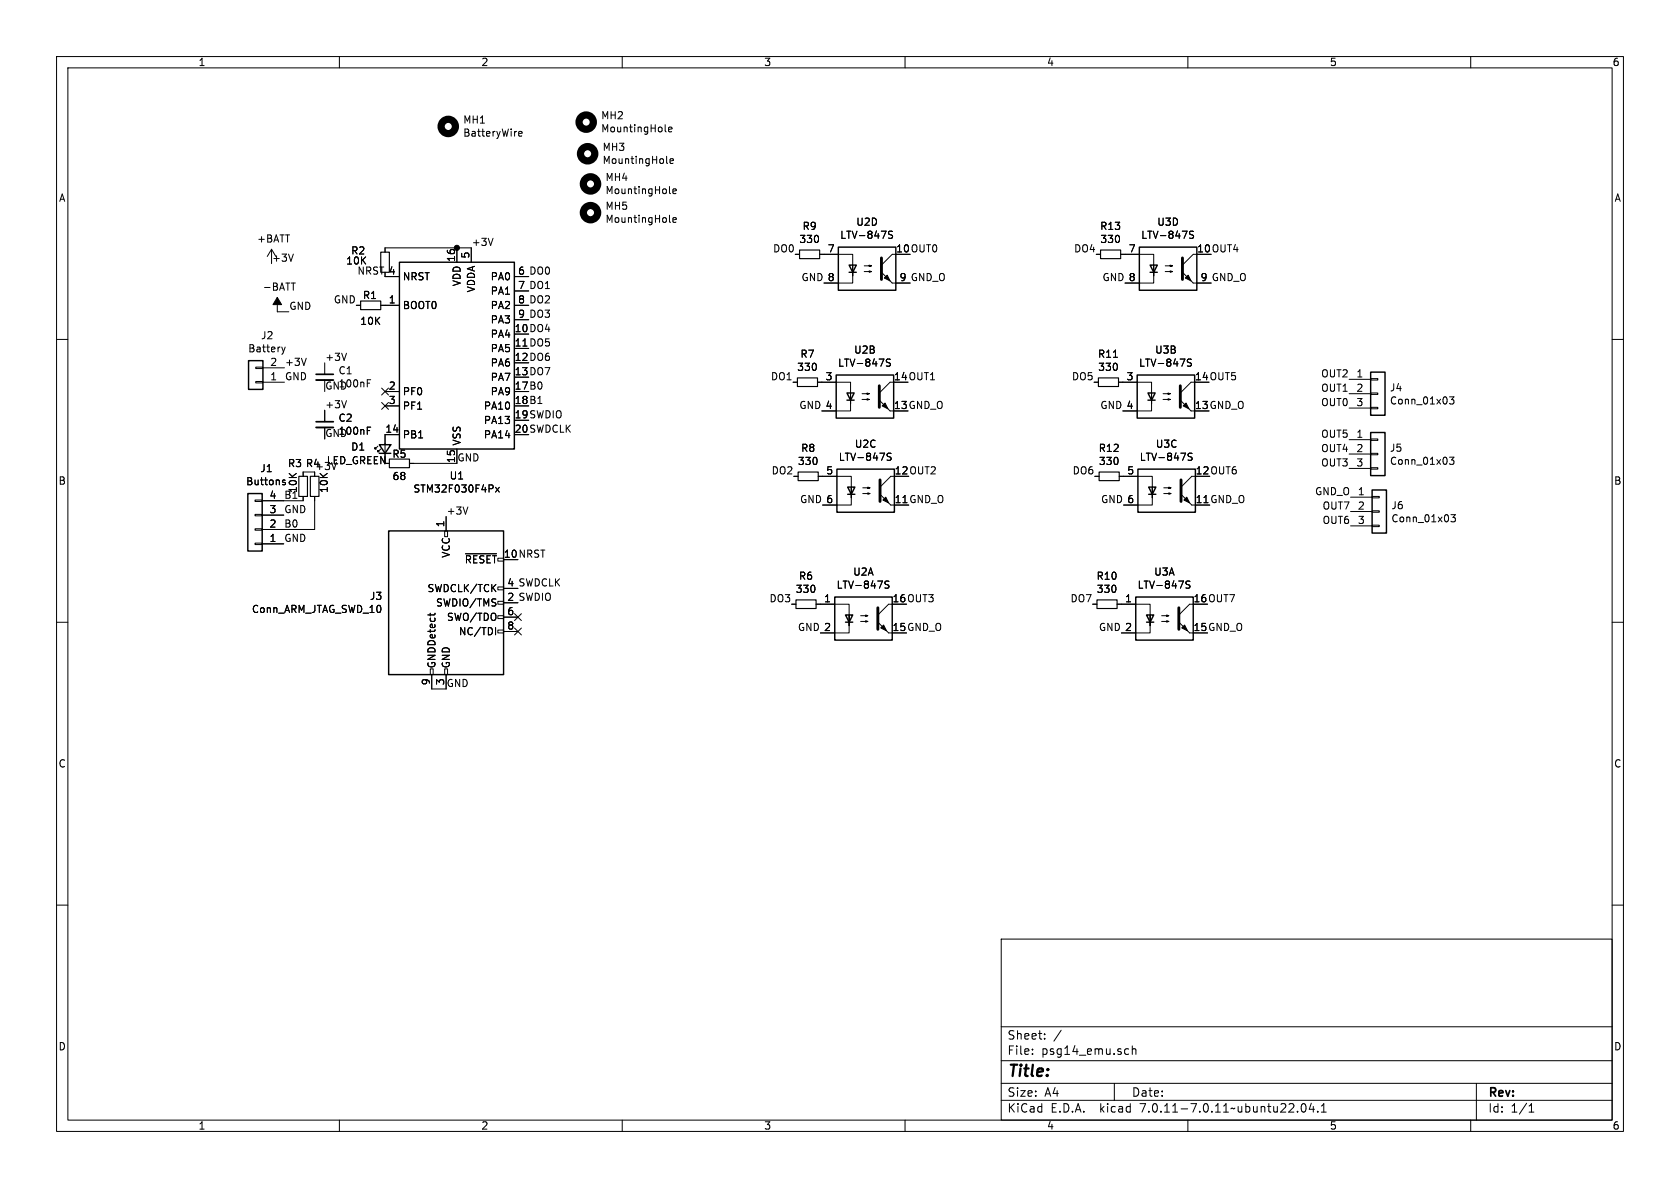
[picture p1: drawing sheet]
<svg xmlns="http://www.w3.org/2000/svg" width="297mm" height="210mm" viewBox="0 0 297 210" stroke-linecap="round" stroke-linejoin="round" font-family="sans-serif">
<g fill="none" stroke="#000" stroke-width=".18">
<path d="M10 10h277v190h-277zM12 12h273v186h-273zM60 10v2M110 10v2M160 10v2M210 10v2M260 10v2M91.7 23.7l.6-.2-.1-.2-.3-.1-.2 .2 .1 .6h.4M117.6 23.1l.2 .2M117.8 28.7l.2 .2M118.2 22.9l.6-.1-.1-.3h-.3l-.2 .1 .1 .7h.4M118.4 34.1l.1 .1"/>
<path d="M118.4 39.1l.1 .2M118.5 28.5l.6-.1-.1-.3h-.4l-.1 .1v.6h.5M119 33.8l.6-.1-.1-.3h-.4l-.1 .2v.6h.5M119 38.9l.6-.1-.1-.3h-.4l-.1 .1v.7h.5M10 60h2M48 44.1l-.8 1.2M48 44.1v2.5M48 44.1l.8 1.2M49 52.6v2.5h2.1M51.5 50h.7M51.9 44.9l-.5 1.3M63 54h.8"/>
<path d="M67.3 54h3.3M68.1 44.6v-.8h15.2v2.6M68.1 48.9h2.5M80.8 43.8v2.6M87.2 42.1l-.5 1.3M90.9 54h2.6M90.9 48.9h2.6M90.9 51.4h2.6M90.9 56.5h2.6M140.6 45h.8M144.9 45h5.8v3.8v-1.9M150.7 48.1v1.9h-5"/>
<path d="M152.8 48h1.3l-.4 .1v-.2l.4 .1M152.8 47h1.3l-.4 .1v-.2l.4 .1M157.7 50h3.2M157.8 40.9h-.5l-.2 .1v.3l.6 .3 .1 .3-.2 .2h-.5M158.4 45h-.7l-1.9 1.9M193.8 45h.8M198.1 45h5.9v3.8v-1.9M204 48.1v1.9h-5.1M206 48h1.3l-.4 .1v-.2l.4 .1M206 47h1.3l-.4 .1v-.2l.4 .1M210.9 50h3.2M211 40.9h-.5l-.2 .1v.3l.6 .3 .1 .3-.2 .2h-.5"/>
<path d="M211.6 45h-.7l-1.9 1.9M285 60h2M45.2 64.9h1.3v.3h-1.3zM45.2 67.4h1.3v.3h-1.3zM46.5 67.6h3.8M46.5 65h3.8M49.8 61.4l.3 .8M50.1 62.2l-.2 .4M50.4 61.4l-.3 .8M54.1 63.3l-.4 1.3M57.4 64.1v2.1M57.4 72.5v2"/>
<path d="M61.3 70.8l-.5 1.3M61.3 62.4l-.5 1.3M64.9 67.7h.5M64.9 67.1h.6M64.9 76.1h.5M64.9 75.5h.6M66.8 78.9l-.5 .5v-.3v.3h.2M67.3 79.4l-.5 .5v-.3v.3h.3M67.5 71.1l1.2 1.3M67.5 68.6l1.2 1.2M68.1 69.2h2.5M68.1 71.8h2.5"/>
<path d="M68.7 71.1l-1.2 1.3M68.7 68.6l-1.2 1.2M70.6 76.8h-2.5v5.1M80.8 79.4v2.5h-8.4M140.2 67.6h.8M144.5 67.6h5.9v3.8v-1.9M150.4 70.7v1.9h-5.1M152.4 70.6h1.3l-.4 .1v-.2l.4 .1M152.4 69.6h1.3l-.4 .1v-.2l.4 .1M157.4 72.6h.6M157.4 63.5h-.5l-.2 .1v.4l.6 .2 .1 .3-.2 .2h-.5M158 67.6h-.6l-2 1.9"/>
<path d="M193.4 67.6h.8M196.8 63.2h.8M197.7 67.6h5.9v3.8v-1.9M203.6 70.7v1.9h-5.1M205.6 70.6h1.3l-.4 .1v-.2l.4 .1M205.6 69.6h1.3l-.4 .1v-.2l.4 .1M210.6 72.6h.6M210.6 63.5h-.5l-.2 .2 .1 .3 .6 .3v.3l-.2 .1h-.5M211.2 67.6h-.6l-1.9 1.9M238.5 77.7h3.8M238.5 67.1h3.8M238.5 69.6h3.8"/>
<path d="M238.5 72.1h3.8M242.3 77.6h1.3v.3h-1.3zM242.3 72h1.3v.3h-1.3zM242.3 69.5h1.3v.2h-1.3zM242.3 66.9h1.3v.3h-1.3zM256.3 70.1h.7l-.4 .5 .4 .2v.5l-.2 .1-.5-.1M45.1 88.4h1.3v.2h-1.3zM45.1 90.9h1.3v.3h-1.3zM45.1 93.5h1.3v.2h-1.3zM45.1 96h1.3v.3h-1.3zM46.4 96.1h3.8M46.4 91.1h3.8"/>
<path d="M49.9 85.1l.6 .4-.2 .2-.4-.1M50.4 84.9l-.3-.1-.2 .2M53.6 87.8v.7h-7.2M53.6 83.4v.8M55.6 87.8v5.8h-9.2M55.6 83.4v.8M78.6 93.9h.5v1h-.5zM78.9 91.3v2.6M82.3 97.9h5.5M82.7 89.6l-.4 1.3M87.6 86.1l.7 .9M88.3 86.1l-.7 .9"/>
<path d="M140.3 84.2h.8M144.7 84.2h5.8v3.8v-1.9M150.5 87.4v1.9h-5.1M152.5 87.2h1.3l-.4 .2v-.3l.4 .1M152.5 86.2h1.3l-.4 .2v-.3l.4 .1M157.5 89.3h.6M157.5 80.2l-.4-.1-.2 .1v.4l.5 .2 .1 .3-.2 .3-.5-.1M158.1 84.2h-.6l-1.9 1.9M193.5 84.2h.8M197.9 84.2h5.8v3.8v-1.9M203.7 87.4v1.9h-5.1M205.7 87.2h1.3l-.4 .2v-.3l.4 .1"/>
<path d="M205.7 86.2h1.3l-.4 .2v-.3l.4 .1M210.7 89.3h.6M210.8 80.2l-.5-.1-.3 .2 .1 .4 .6 .2v.4l-.2 .1-.5-.1M211.3 84.2h-.6l-1.9 1.9M238.5 80.3h3.8M238.5 82.8h3.8M238.8 87.9h3.8M238.8 90.4h3.8M238.8 93h3.8M242.3 82.7h1.3v.2h-1.3zM242.3 80.1h1.3v.3h-1.3zM242.6 92.8h1.2v.3h-1.2z"/>
<path d="M242.6 90.3h1.2v.3h-1.2zM242.6 87.8h1.2v.2h-1.2zM256.3 80.8h.7l-.4 .5 .4 .1v.6l-.2 .1-.5-.1M256.5 91h.8l-.4 .5 .3 .1v.5l-.1 .1-.6-.1M10 110h2M76.1 108.4v.5M76.1 118.2h.5v1.1h-.5zM76.3 119.3v2.5h2.6v-2.5M76.9 108.4l-.1 .2M78.6 118.2h.5v1.1h-.5zM87.6 110.9v1.3M88 103.8h1v.5h-1z"/>
<path d="M88 108.8h1v.5h-1zM88 106.3h1v.5h-1zM88 111.4h1v.5h-1zM89 109.1h2.6M89 111.6h2.6M91 111l1.2 1.2M91 108.5l1.2 1.2M92.2 111l-1.2 1.2M92.2 108.5l-1.2 1.2M140 106.8h.7M144.3 106.8h5.8v3.8v-1.9M150.1 110v1.9h-5.1"/>
<path d="M152.1 109.9h1.3l-.4 .1v-.3l.4 .2M152.1 108.8h1.3l-.4 .2v-.3l.4 .1M157.1 111.9h.6M157.2 102.8l-.5-.1-.2 .1v.4l.5 .2 .2 .3-.3 .3-.5-.1M157.7 106.8h-.6l-1.9 1.9M193.2 106.8h.7M197.5 106.8h5.8v3.8v-1.9M203.3 110v1.9h-5.1M205.4 109.9h1.2l-.4 .1v-.3l.4 .2M205.4 108.8h1.2l-.4 .2v-.3l.4 .1M210.3 111.9h.6M210.4 102.8l-.5-.1-.3 .3 .2 .3 .5 .2v.4l-.2 .1-.5-.1"/>
<path d="M210.9 106.8h-.6l-1.9 1.9M285 110h2M10 160h2M285 160h2M177 166h108v32h-108zM60 198v2M110 198v2M160 198v2M177 194.5h108M177 191.5h108M177 187.5h108M177 181.5h108"/>
<path d="M182.5 186.3v.1M182.5 185.5v.1M184.7 183.6v.1M184.7 182.8v.1M187.6 182.1l-1.3 2M197 191.5v3M199.4 185.4l.1 .1M199.5 186.3l-.1 .1M200.2 184.9v1.5M200.2 185.5l.2-.1 .3 .1 .1 .9M210 198v2M229.4 196.5v.1"/>
<path d="M230.2 195.2l.2-.1a.81 .81 0 0 1 .6 .6 .81 .81 0 0 1-.3 .8l-.2 .1a.81 .81 0 0 1-.3-1.4zM231.8 195l-.3 1.1h.9M232.2 195.6v1M233 196.5v.1M233.6 196.6h.9M233.6 195.5l.4-.4v1.5M260 198v2M261 191.5v6.5M270.3 196.6h.9M270.3 195.5l.4-.4v1.5"/>
</g>
<g fill="none" stroke="#000" stroke-width="1.3">
<circle cx="79.2" cy="22.4" r="1.27"/>
<circle cx="103.6" cy="21.6" r="1.27"/>
<circle cx="103.9" cy="27.2" r="1.27"/>
<circle cx="104.4" cy="37.6" r="1.27"/>
<circle cx="104.4" cy="32.5" r="1.27"/>
</g>
<g fill="none" stroke="#000" stroke-width=".25">
<path d="M70.6 46.4h20.3v33h-20.3zM148.2 43.7h10.2v7.6h-10.2zM150.1 46.9h1.3l-.7 1.2zM150.1 48.1h1.3M201.4 43.7h10.2v7.6h-10.2zM203.3 46.9h1.3l-.6 1.2zM203.3 48.1h1.3M43.9 63.8h2.6v5h-2.6zM67.1 78.6h2l-1 1.5zM147.8 66.3h10.2v7.6h-10.2zM149.7 69.5h1.3l-.6 1.2zM149.7 70.7h1.3"/>
<path d="M201 66.3h10.2v7.6h-10.2zM202.9 69.5h1.3l-.6 1.2zM202.9 70.7h1.3M242.3 76.5h2.6v7.6h-2.6zM242.3 65.8h2.6v7.6h-2.6zM43.8 87.2h2.6v10.2h-2.6zM67.1 80.1h2M68.7 93.9h20.3v25.4h-20.3zM148 82.9h10.1v7.7h-10.1zM149.9 86.1h1.2l-.6 1.3zM149.9 87.4h1.2M201.2 82.9h10.1v7.7h-10.1z"/>
<path d="M203.1 86.1h1.2l-.6 1.3zM203.1 87.4h1.2M242.6 86.6h2.5v7.6h-2.5zM147.6 105.5h10.1v7.7h-10.1zM149.5 108.7h1.2l-.6 1.3zM149.5 110h1.2M200.8 105.5h10.1v7.7h-10.1zM202.7 108.7h1.3l-.7 1.3zM202.7 110h1.3"/>
</g>
<g fill="none" stroke="#000" stroke-width=".2">
<path d="M63.8 53.2h3.5v1.5h-3.5zM67.3 44.6h1.5v3.5h-1.5zM141.4 44.2h3.5v1.5h-3.5zM194.6 44.2h3.5v1.5h-3.5zM141 66.8h3.5v1.5h-3.5zM194.2 66.8h3.5v1.5h-3.5zM52.8 84.2h1.6v3.6h-1.6zM54.9 84.2h1.5v3.6h-1.5zM68.8 81.2h3.6v1.5h-3.6zM141.1 83.4h3.6v1.6h-3.6zM194.3 83.4h3.6v1.6h-3.6zM140.7 106h3.6v1.6h-3.6z"/>
<path d="M193.9 106h3.6v1.6h-3.6z"/>
</g>
<g fill="#000" stroke="#000" stroke-width=".18">
<path d="M49 52.6l.8 1.2h-1.5zM156.3 49.1l.5-.5 .6 1.1zM155.8 48.1l1.9 1.9zM209.5 49.1l.6-.5 .5 1.1zM209 48.1l1.9 1.9zM156 71.8l.5-.6 .5 1.1zM155.4 70.7l2 1.9zM209.2 71.8l.5-.6 .5 1.1zM208.7 70.7l1.9 1.9zM156.1 88.4l.5-.5 .5 1zM155.6 87.4l1.9 1.9zM209.3 88.4l.5-.5 .5 1z"/>
<path d="M208.8 87.4l1.9 1.9zM155.7 111l.5-.5 .5 1zM155.2 110l1.9 1.9zM208.9 111l.5-.5 .5 1zM208.4 110l1.9 1.9z"/>
<circle cx="80.8" cy="43.8" r=".46"/>
</g>
<path d="M155.8 45.6v3.8M209 45.6v3.8M155.4 68.2v3.8M208.7 68.2v3.8M155.6 84.8v3.8M208.8 84.8v3.8M155.2 107.4v3.9M208.4 107.4v3.9" fill="none" stroke="#000" stroke-width=".51"/>
<path d="M55.9 67.2h3M55.9 75.6h3" fill="none" stroke="#000" stroke-width=".33"/>
<path d="M55.9 66.2h3M55.9 74.5h3" fill="none" stroke="#000" stroke-width=".3"/>
<text font-size="2.8" x="178" y="190.9">Title:</text>
<g font-size="2.1">
<text x="178" y="184">Sheet:</text>
<text x="178" y="186.7">File:</text>
<text x="184.1" y="186.7">psg14_emu.sch</text>
<text x="178" y="196.9">KiCad</text>
<text x="178" y="194.1">Size:</text>
<text x="184.7" y="194.1">A4</text>
<text x="185.7" y="196.9">E.D.A.</text>
<text x="194.6" y="196.9">kicad</text>
<text x="200" y="194.1">Date:</text>
<text x="201.8" y="196.9">7.0.11-7.0.11~ubuntu22.04.1</text>
<text x="263" y="194.3">Rev:</text>
<text x="263" y="196.9">Id:</text>
<text x="267.1" y="196.9">1/1</text>
</g>
<g font-size="1.8">
<text x="35" y="11.9">1</text>
<text x="85" y="11.9">2</text>
<text x="135" y="11.9">3</text>
<text x="185" y="11.9">4</text>
<text x="235" y="11.9">5</text>
<text x="285" y="11.9">6</text>
<text x="81.8" y="22">MH1</text>
<text x="106.2" y="21.3">MH2</text>
<text x="106.2" y="23.6">MountingHole</text>
<text x="81.8" y="24.4">BatteryWire</text>
<text x="106.4" y="26.9">MH3</text>
<text x="106.4" y="29.2">MountingHole</text>
<text x="10.3" y="35.9">A</text>
<text x="106.9" y="32.2">MH4</text>
<text x="106.9" y="34.5">MountingHole</text>
<text x="285.3" y="35.9">A</text>
<text x="106.9" y="37.3">MH5</text>
<text x="106.9" y="39.6">MountingHole</text>
<text x="141.8" y="40.8">R9</text>
<text x="151.3" y="40.1">U2D</text>
<text x="194.4" y="40.8">R13</text>
<text x="204.5" y="40.1">U3D</text>
<text x="45.4" y="43.1">+BATT</text>
<text x="48" y="46.3">+3V</text>
<text x="61.1" y="47">10K</text>
<text x="62" y="45.2">R2</text>
<text x="80.5" y="46.4" transform="rotate(-90 80.5 46.4)">16</text>
<text x="83.1" y="45.8" transform="rotate(-90 83.1 45.8)">5</text>
<text x="83.3" y="43.6">+3V</text>
<text x="136.6" y="44.7">DO0</text>
<text x="141.2" y="43.2">330</text>
<text x="146.2" y="44.7">7</text>
<text x="148.4" y="42.4">LTV-847S</text>
<text x="158.3" y="44.7">10 OUT0</text>
<text x="158.3" y="44.7">10</text>
<text x="189.8" y="44.7">DO4</text>
<text x="194.4" y="43.2">330</text>
<text x="199.4" y="44.7">7</text>
<text x="201.7" y="42.4">LTV-847S</text>
<text x="211.5" y="44.7">10 OUT4</text>
<text x="211.5" y="44.7">10</text>
<text x="46.4" y="51.6">-BATT</text>
<text x="58.9" y="53.7">GND</text>
<text x="63.1" y="48.6">NRST 4</text>
<text x="64.1" y="53.1">R1</text>
<text x="68.6" y="53.7">1</text>
<text x="68.6" y="48.6">4</text>
<text x="71.1" y="49.8">NRST</text>
<text x="81.6" y="50.7" transform="rotate(-90 81.6 50.7)">VDD</text>
<text x="84.2" y="51.8" transform="rotate(-90 84.2 51.8)">VDDA</text>
<text x="86.7" y="49.8">PA0</text>
<text x="86.7" y="52.3">PA1</text>
<text x="91.5" y="48.6">6 DO0</text>
<text x="91.5" y="51.2">7 DO1</text>
<text x="91.5" y="53.7">8 DO2</text>
<text x="91.5" y="48.6">6</text>
<text x="91.5" y="51.2">7</text>
<text x="91.5" y="53.7">8</text>
<text x="141.6" y="49.8">GND 8</text>
<text x="146.2" y="49.8">8</text>
<text x="158.9" y="49.8">9 GND_O</text>
<text x="158.9" y="49.8">9</text>
<text x="194.8" y="49.8">GND 8</text>
<text x="199.4" y="49.8">8</text>
<text x="212.1" y="49.8">9 GND_O</text>
<text x="212.1" y="49.8">9</text>
<text x="51.1" y="54.9">GND</text>
<text x="63.6" y="57.6">10K</text>
<text x="71.1" y="54.8">BOOT0</text>
<text x="86.7" y="59.9">PA4</text>
<text x="86.7" y="54.8">PA2</text>
<text x="86.7" y="57.4">PA3</text>
<text x="90.9" y="58.8">10 DO4</text>
<text x="90.9" y="58.8">10</text>
<text x="91.5" y="56.3">9 DO3</text>
<text x="91.5" y="56.3">9</text>
<text x="43.8" y="62.5">Battery</text>
<text x="46.1" y="60.2">J2</text>
<text x="47.7" y="64.8">2</text>
<text x="50.3" y="64.8">+3V</text>
<text x="57.4" y="63.9">+3V</text>
<text x="86.7" y="62.5">PA5</text>
<text x="86.7" y="65">PA6</text>
<text x="90.9" y="61.3">11 DO5</text>
<text x="90.9" y="63.9">12 DO6</text>
<text x="90.9" y="61.3">11</text>
<text x="90.9" y="63.9">12</text>
<text x="140.8" y="65.8">330</text>
<text x="141.4" y="63.4">R7</text>
<text x="148.1" y="65">LTV-847S</text>
<text x="150.9" y="62.7">U2B</text>
<text x="194" y="63.4">R11</text>
<text x="194" y="65.8">330</text>
<text x="201.3" y="65">LTV-847S</text>
<text x="204.1" y="62.7">U3B</text>
<text x="47.7" y="67.3">1</text>
<text x="50.3" y="67.3">GND</text>
<text x="57.4" y="69">GND</text>
<text x="59.8" y="66.4">C1</text>
<text x="59.8" y="68.7">100nF</text>
<text x="68.6" y="69">2</text>
<text x="68.6" y="71.5">3</text>
<text x="71.1" y="70.1">PF0</text>
<text x="86.7" y="67.5">PA7</text>
<text x="86.7" y="70.1">PA9</text>
<text x="90.9" y="66.4">13 DO7</text>
<text x="90.9" y="69">17 B0</text>
<text x="90.9" y="71.5">18 B1</text>
<text x="90.9" y="66.4">13</text>
<text x="90.9" y="69">17</text>
<text x="90.9" y="71.5">18</text>
<text x="136.2" y="67.3">DO1</text>
<text x="145.9" y="67.3">3</text>
<text x="157.9" y="67.3">14 OUT1</text>
<text x="157.9" y="67.3">14</text>
<text x="189.4" y="67.3">DO5</text>
<text x="199.1" y="67.3">3</text>
<text x="211.2" y="67.3">14 OUT5</text>
<text x="211.2" y="67.3">14</text>
<text x="233.5" y="66.8">OUT2</text>
<text x="233.5" y="71.9">OUT0</text>
<text x="233.5" y="69.3">OUT1</text>
<text x="239.7" y="66.8">1</text>
<text x="239.7" y="69.3">2</text>
<text x="239.7" y="71.9">3</text>
<text x="245.6" y="69.4">J4</text>
<text x="245.6" y="71.7">Conn_01x03</text>
<text x="57.4" y="72.3">+3V</text>
<text x="57.4" y="77.3">GND</text>
<text x="59.8" y="74.8">C2</text>
<text x="59.8" y="77.1">100nF</text>
<text x="68" y="76.6">14</text>
<text x="71.1" y="77.7">PB1</text>
<text x="71.1" y="72.6">PF1</text>
<text x="85.4" y="72.6">PA10</text>
<text x="85.4" y="75.2">PA13</text>
<text x="85.4" y="77.7">PA14</text>
<text x="90.9" y="74">19 SWDIO</text>
<text x="90.9" y="76.6">20 SWDCLK</text>
<text x="90.9" y="74">19</text>
<text x="90.9" y="76.6">20</text>
<text x="141.2" y="72.4">GND 4</text>
<text x="145.9" y="72.4">4</text>
<text x="157.9" y="72.4">13 GND_O</text>
<text x="157.9" y="72.4">13</text>
<text x="194.4" y="72.4">GND 4</text>
<text x="199.1" y="72.4">4</text>
<text x="211.2" y="72.4">13 GND_O</text>
<text x="211.2" y="72.4">13</text>
<text x="233.5" y="77.5">OUT5</text>
<text x="239.7" y="77.5">1</text>
<text x="45.9" y="83.7">J1</text>
<text x="50.8" y="82.8">R3 R4+3V</text>
<text x="50.8" y="82.8">R3 R4</text>
<text x="57.7" y="82.3">LED_GREEN</text>
<text x="62" y="79.9">D1</text>
<text x="69.3" y="81.1">R5</text>
<text x="80.5" y="82" transform="rotate(-90 80.5 82)">15</text>
<text x="80.8" y="81.7">GND</text>
<text x="81.6" y="78.9" transform="rotate(-90 81.6 78.9)">VSS</text>
<text x="136.3" y="83.9">DO2</text>
<text x="141" y="82.4">330</text>
<text x="141.5" y="80.1">R8</text>
<text x="146" y="83.9">5</text>
<text x="148.2" y="81.7">LTV-847S</text>
<text x="151" y="79.3">U2C</text>
<text x="158.1" y="83.9">12 OUT2</text>
<text x="158.1" y="83.9">12</text>
<text x="189.5" y="83.9">DO6</text>
<text x="194.1" y="80.1">R12</text>
<text x="194.2" y="82.4">330</text>
<text x="199.2" y="83.9">5</text>
<text x="201.4" y="81.7">LTV-847S</text>
<text x="204.2" y="79.3">U3C</text>
<text x="211.3" y="83.9">12 OUT6</text>
<text x="211.3" y="83.9">12</text>
<text x="233.5" y="82.5">OUT3</text>
<text x="233.5" y="80">OUT4</text>
<text x="239.7" y="80">2</text>
<text x="239.7" y="82.6">3</text>
<text x="245.6" y="80.1">J5</text>
<text x="245.6" y="82.4">Conn_01x03</text>
<text x="10.3" y="85.9">B</text>
<text x="43.4" y="86">Buttons</text>
<text x="47.6" y="88.3">4</text>
<text x="50.2" y="88.3">B1</text>
<text x="52.7" y="87.2" transform="rotate(-90 52.7 87.2)">10K</text>
<text x="58.1" y="87.2" transform="rotate(-90 58.1 87.2)">10K</text>
<text x="69.3" y="85.1">68</text>
<text x="73" y="87.3">STM32F030F4Px</text>
<text x="79.4" y="85">U1</text>
<text x="141.3" y="89">GND 6</text>
<text x="146" y="89">6</text>
<text x="158.1" y="89">11 GND_O</text>
<text x="158.1" y="89">11</text>
<text x="194.6" y="89">GND 6</text>
<text x="199.2" y="89">6</text>
<text x="211.3" y="89">11 GND_O</text>
<text x="211.3" y="89">11</text>
<text x="232.4" y="87.6">GND_O</text>
<text x="240" y="87.6">1</text>
<text x="285.3" y="85.9">B</text>
<text x="47.6" y="95.9">1</text>
<text x="47.6" y="93.3">2</text>
<text x="47.6" y="90.8">3</text>
<text x="50.2" y="90.8">GND</text>
<text x="50.2" y="93.3">B0</text>
<text x="50.2" y="95.9">GND</text>
<text x="78.6" y="93.3" transform="rotate(-90 78.6 93.3)">1</text>
<text x="78.9" y="91.1">+3V</text>
<text x="233.7" y="92.7">OUT6</text>
<text x="233.7" y="90.2">OUT7</text>
<text x="240" y="90.2">2</text>
<text x="240" y="92.7">3</text>
<text x="245.9" y="90.2">J6</text>
<text x="245.9" y="92.5">Conn_01x03</text>
<text x="79.7" y="98.7" transform="rotate(-90 79.7 98.7)">VCC</text>
<text x="82.1" y="99.8">~{RESET}</text>
<text x="89" y="98.7">10 NRST</text>
<text x="89" y="98.7">10</text>
<text x="150.7" y="102">U2A</text>
<text x="204" y="102">U3A</text>
<text x="65.3" y="106.2">J3</text>
<text x="75.5" y="104.9">SWDCLK/TCK</text>
<text x="77" y="107.4">SWDIO/TMS</text>
<text x="89.6" y="106.3">2 SWDIO</text>
<text x="89.6" y="103.8">4 SWDCLK</text>
<text x="89.6" y="106.3">2</text>
<text x="89.6" y="103.8">4</text>
<text x="135.9" y="106.5">DO3</text>
<text x="140.6" y="105">330</text>
<text x="141.2" y="102.7">R6</text>
<text x="145.6" y="106.6">1</text>
<text x="147.8" y="104.3">LTV-847S</text>
<text x="157.7" y="106.6">16 OUT3</text>
<text x="157.7" y="106.6">16</text>
<text x="189.2" y="106.5">DO7</text>
<text x="193.8" y="102.7">R10</text>
<text x="193.8" y="105">330</text>
<text x="198.8" y="106.6">1</text>
<text x="201" y="104.3">LTV-847S</text>
<text x="210.9" y="106.6">16 OUT7</text>
<text x="210.9" y="106.6">16</text>
<text x="44.4" y="108.6">Conn_ARM_JTAG_SWD_10</text>
<text x="78.9" y="110">SWO/TDO</text>
<text x="81" y="112.5">NC/TDI</text>
<text x="89.6" y="108.8">6</text>
<text x="89.6" y="111.4">8</text>
<text x="141" y="111.6">GND 2</text>
<text x="145.6" y="111.6">2</text>
<text x="157.7" y="111.6">15 GND_O</text>
<text x="157.7" y="111.6">15</text>
<text x="194.2" y="111.6">GND 2</text>
<text x="198.8" y="111.6">2</text>
<text x="210.9" y="111.6">15 GND_O</text>
<text x="210.9" y="111.6">15</text>
<text x="77.2" y="118.2" transform="rotate(-90 77.2 118.2)">GNDDetect</text>
<text x="79.7" y="118.2" transform="rotate(-90 79.7 118.2)">GND</text>
<text x="76.1" y="121.2" transform="rotate(-90 76.1 121.2)">9</text>
<text x="78.6" y="121.2" transform="rotate(-90 78.6 121.2)">3</text>
<text x="78.9" y="121.5">GND</text>
<text x="10.3" y="135.9">C</text>
<text x="285.3" y="135.9">C</text>
<text x="10.3" y="185.9">D</text>
<text x="285.3" y="185.9">D</text>
<text x="35" y="199.9">1</text>
<text x="85" y="199.9">2</text>
<text x="135" y="199.9">3</text>
<text x="185" y="199.9">4</text>
<text x="235" y="199.9">5</text>
<text x="285" y="199.9">6</text>
</g>
</svg>
